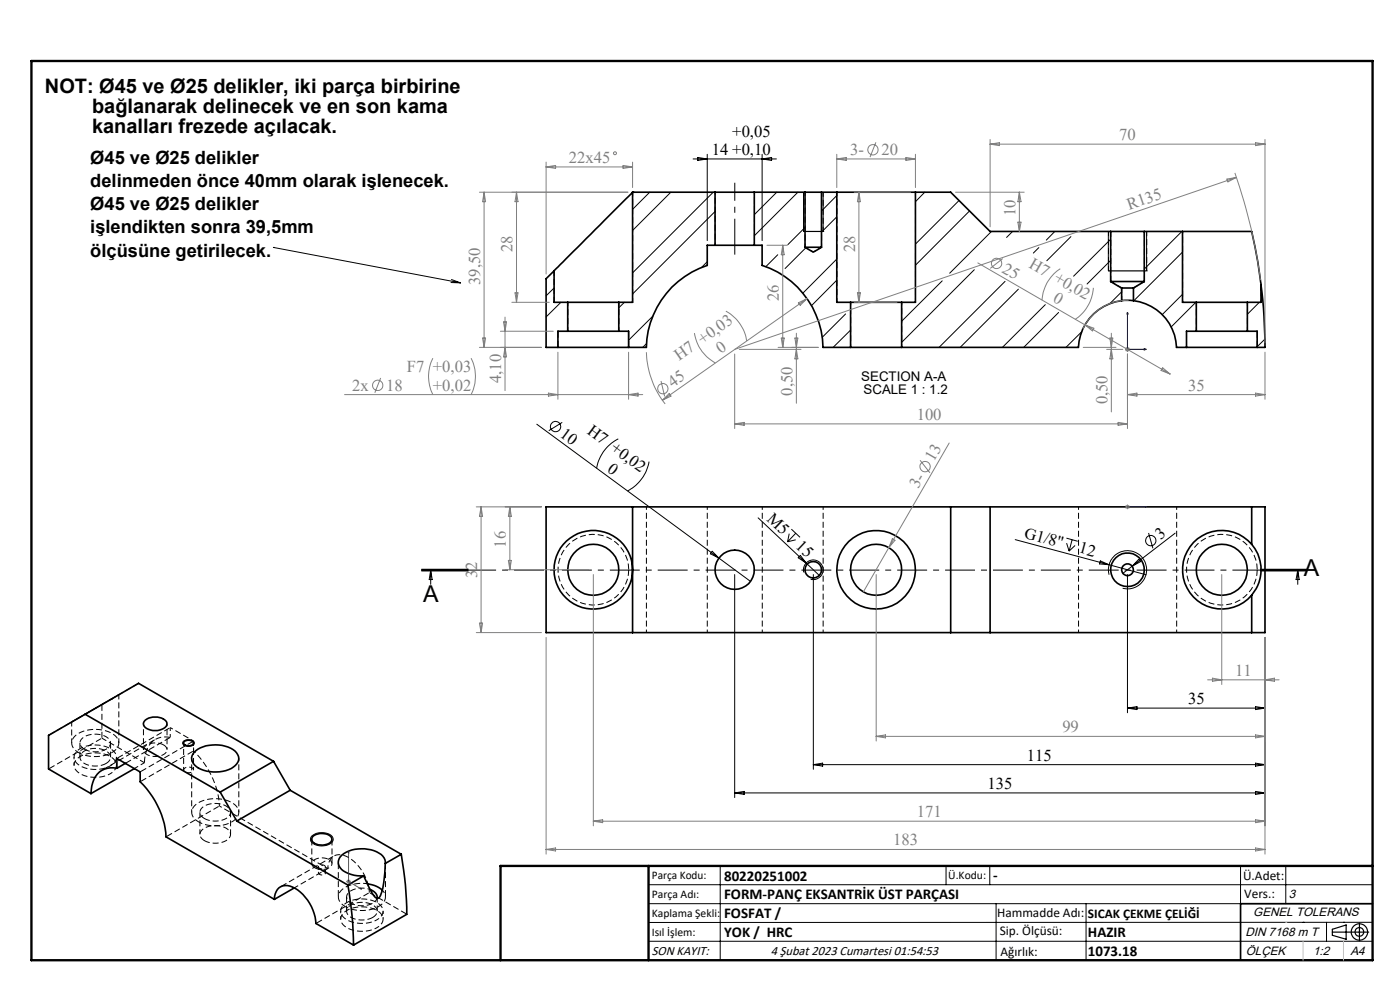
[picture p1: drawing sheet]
<svg xmlns="http://www.w3.org/2000/svg" width="297mm" height="210mm" viewBox="0 0 297 210" stroke-linecap="round" stroke-linejoin="round" font-family="sans-serif">
<g fill="none" stroke="#000" stroke-width=".21" stroke-dasharray="1.3 .6" stroke-dashoffset=".6" stroke-linecap="butt">
<path d="M170.8 52.4l1.7 1.1M172.5 53.5l1.8-1.1M180.5 64.1v9.6M191.3 73.7v-9.6M150 107.5v26.7M161.7 107.5v26.7M137.1 134.2v-26.7M174.6 134.2v-26.7M228.8 134.2v-26.7M249.6 134.2v-26.7M39 157.6v5.7M41.1 157.2l-5-2.9"/>
<path d="M40.7 160.9v11.4M41.1 163.3v-5.7M50.7 172.3v-11.4M67.5 183.9v1.3M69 185.2v-1.3M69.5 184.2a2.59 2.59 0 0 1 1.1-2.5 2.59 2.59 0 0 1 2.8-.1 9.5 9.5 0 0 1 5 7.7M73.2 192.3a7.5 7.5 0 0 0 7.9-.6 1.89 1.89 0 0 0 0-2.9M74.5 191.6a1.4 1.4 0 0 1-1-1.3 1.4 1.4 0 0 1 1-1.4 5.2 5.2 0 0 1 4.1-.2"/>
</g>
<path d="M133.4 120.8a7.5 7.5 0 0 1-10.9 6.7 7.5 7.5 0 0 1-1-12.8 7.5 7.5 0 0 1 11.8 5.1l.1 1M266.7 120.8a7.5 7.5 0 0 1-10.9 6.7 7.5 7.5 0 0 1-1-12.8 7.5 7.5 0 0 1 11.8 5.1l.1 1M21.6 149.4l7.8-4.5M30.6 161.8a5.3 5.3 0 0 1 2.9-5.2 4.7 4.7 0 0 1 2.6-.2M66.8 184.1a2.8 2.8 0 0 0 3.6-.7 1.36 1.36 0 0 0-1.6-1.4 2.27 2.27 0 0 0-2.6 1.1 1.02 1.02 0 0 0 .6 1" fill="none" stroke="#000" stroke-width=".21" stroke-dasharray="1.3 .6" stroke-linecap="butt"/>
<g fill="none" stroke="#000" stroke-width=".35">
<path d="M117.5 57.5l-1.6 1.6v14.6h2.5M117.5 57.5v6.6h2.9M134.2 40.8l-16.7 16.7M134.2 40.8h.1M134.2 40.8v23.3h-2.9M134.2 40.8h17.5M151.7 52h8.3M151.7 40.8h8.3M151.7 52h-1.7v4.3a18.8 18.8 0 0 0-12.9 17.4h-3.8M151.7 40.8v11.2M160 52h1.7v4.3a18.8 18.8 0 0 1 12.9 17.4h5.8M160 40.8v11.2"/>
<path d="M160 40.8h10.8M170.8 52.4l1.6 1 1.9-1M170.8 52.4h3.5M170.8 40.8h3.5M170.8 40.8v11.6M174.3 40.8h3.2M174.3 40.8v11.6M177.5 40.8h16.7M177.5 40.8v23.3h2.9M194.2 40.8v23.3h-2.9M194.2 40.8h7.5l8.3 8.3h25.6M235.6 59.7h7.1"/>
<path d="M235.6 49.1h7.1M235.6 59.7l2.3 1.4M235.6 49.1v10.6M242.7 49.1v10.6M242.7 59.7l-2.2 1.4M242.7 49.1h8.2M250.9 49.1h14.6l1.3 6.5 .7 4.8M250.9 49.1v15h2.9M118.4 73.7h14.9M120.4 70.3h10.9M120.4 64.1h10.9M120.4 64.1v6.2"/>
<path d="M120.4 70.3h-2v3.4M131.3 64.1v6.2M131.3 70.3h2v3.4M180.4 73.7h10.9M180.4 64.1h10.9M180.4 64.1v9.6M191.3 64.1v9.6M237.9 63.8h2.6M237.9 61.1h2.6M237.9 63.8a10.4 10.4 0 0 0-9.1 9.9h-37.5M237.9 61.1v2.7M240.5 63.8a10.4 10.4 0 0 1 9.1 9.9h2.1"/>
<path d="M240.5 61.1v2.7M251.7 73.7h15M253.8 70.3h10.8M253.8 64.1h10.8M253.8 64.1v6.2M253.8 70.3h-2.1v3.4M264.6 64.1v6.2M264.6 70.3h2.1v3.4M267.5 60.4a104.6 104.6 0 0 1 .9 13.3h-1.7M267.5 60.4v3.7h-2.9M134.2 107.5v26.7M201.7 107.5v26.7"/>
<path d="M210 107.5v26.7M265.5 115.5a8.4 8.4 0 0 1 0 10.8M265.5 107.5h2.9v26.7h-2.9M265.5 115.5a8.3 8.3 0 0 0-12-.7 8.3 8.3 0 0 0 0 12.1 8.3 8.3 0 0 0 12-.6M265.5 107.5h-149.6v26.7h149.6M265.5 107.5v8M265.5 126.3v7.9M18.1 151.5l-7.8 4.5v7.1l9 5.2M18.1 151.5l28.6 16.5M18.1 151.5l11.3-6.6 28.6 16.6M30.8 152.7a3.3 3.3 0 0 1 4.6 .5 1.26 1.26 0 0 1-1.1 1.5 3.1 3.1 0 0 1-3.8-.9 .96 .96 0 0 1 .3-1.1zM39.1 157.3a1.39 1.39 0 0 1 1.9 .2 1.18 1.18 0 0 1-1.9 .4z"/>
<path d="M41.2 159.6a7.2 7.2 0 0 1 7.7-.9 2.23 2.23 0 0 1 1.3 3.3 6.5 6.5 0 0 1-6.3 1.6 3.5 3.5 0 0 1-3.3-2.9zM24.8 163v-2.1l4.9 2.9v2a18.1 18.1 0 0 1 5.5 11.7l23 13.3M24.8 163a4.3 4.3 0 0 0-5.3 3.7l-.2 1.6M26.6 161.9l-1.8 1.1M28.5 163l-9.2 5.3M46.7 168l3.5 6.2M50.2 174.2l23.6 13.5M58 161.5l-11.3 6.5M58 161.5l3.6 6.1M61.6 167.6l-11.4 6.6M61.6 167.6l23.5 13.6M66.4 177.4a2.98 2.98 0 0 1 3.9 .3 1.1 1.1 0 0 1-1 1.4 2.57 2.57 0 0 1-3.2-.9z"/>
<path d="M58.2 190.8a2.56 2.56 0 0 1 1.1-2.6 2.56 2.56 0 0 1 2.8 0 9.4 9.4 0 0 1 4.9 7.7l8 4.6M62.4 188.3l-4.2 2.5M73.8 187.7a76 76 0 0 1 1.2 12.8M77.2 185.8l-3.4 1.9M78 187.5l2 .6 1.1 .8M78.6 188.7a1.72 1.72 0 0 1 1.4 1.9M81.7 183.2a20.9 20.9 0 0 1-1 6.8l-.3 .5-.3 .1a1.5 1.5 0 0 1-1.1-1.1l-1.8-3.7M81.7 183.2a2.47 2.47 0 0 0-1.8-2.5 7.3 7.3 0 0 0-7.7 1 2.1 2.1 0 0 0 1.1 3.3l1.8 .7 2.1 .1M85.1 181.2a71.2 71.2 0 0 1 1.2 12.7l-11.3 6.6M85.1 181.2l-3.4 2M291.2 191.7h-28v12"/>
<circle cx="125.9" cy="120.9" r="8.3"/>
<circle cx="125.9" cy="120.9" r="5.4"/>
<circle cx="155.9" cy="120.9" r="4.2"/>
<circle cx="172.5" cy="120.9" r="1.76"/>
<circle cx="185.9" cy="120.9" r="8.3"/>
<circle cx="185.9" cy="120.9" r="5.4"/>
<circle cx="239.2" cy="120.9" r="1.25"/>
<circle cx="239.2" cy="120.9" r="3.6"/>
<circle cx="259.2" cy="120.9" r="5.4"/>
</g>
<path d="M250.9 49.1v15M15.7 160.6v1.7M24.7 162.3v-1.7M72.3 193.3v1.7M81.3 195v-1.7" fill="none" stroke="#000" stroke-width=".21" stroke-dasharray="1.3 .6" stroke-dashoffset=".8" stroke-linecap="butt"/>
<g fill="none" stroke="#000" stroke-width=".21" stroke-dasharray="1.3 .6" stroke-dashoffset=".7" stroke-linecap="butt">
<path d="M151.7 40.8v11.2M160 52v-11.2M267.5 64.1v-3.7M30.4 153.5v5.5M35.4 159v-5.5M41.1 159.3a18 18 0 0 1 5.4 11.7M23.4 162.5a6.6 6.6 0 0 1-7.2-.7 1.81 1.81 0 0 1 .6-2.9 6.7 6.7 0 0 1 7.3 .4 1.85 1.85 0 0 1-.7 3.2M23.4 164.1a6.6 6.6 0 0 1-7.2-.7 1.81 1.81 0 0 1 .6-2.8 6.7 6.7 0 0 1 7.3 .4 1.85 1.85 0 0 1-.7 3.1M46.5 171l23 13.2M67.8 185.5a.72 .72 0 0 0 .7 .1 .72 .72 0 0 0 .5-.6 .87 .87 0 0 0-1.4 .3l.2 .2M67.8 184.2l.7 .1a.46 .46 0 0 0 .5-.5 .89 .89 0 0 0-1.5 .1l.3 .3M80 195.1a6.6 6.6 0 0 1-7.3-.7 1.81 1.81 0 0 1 .7-2.8 6.7 6.7 0 0 1 7.3 .4 1.85 1.85 0 0 1-.7 3.1"/>
<path d="M80 196.8a6.6 6.6 0 0 1-7.3-.7 1.81 1.81 0 0 1 .7-2.8 6.7 6.7 0 0 1 7.3 .3 1.85 1.85 0 0 1-.7 3.2"/>
</g>
<path d="M117.5 57.4v6.7M235.6 59.7l2.4 1.4M238 61.1v2.7M240.5 61.1l2.3-1.4M21.6 156.6l9 5.2M42.4 172.3v4.7M48.9 177v-4.7" fill="none" stroke="#000" stroke-width=".21" stroke-dasharray="1.3 .6" stroke-dashoffset=".2" stroke-linecap="butt"/>
<path d="M170.5 40.8v8.3M174.6 49.1v-8.3M235.2 49.1v8.3M243.3 57.4v-8.3M240.5 63.8v-2.7M15.2 153.1v4.5M25.2 157.6v-10.2M78 187.5a6.4 6.4 0 0 0-6 1.8 2.13 2.13 0 0 0 1.2 3" fill="none" stroke="#000" stroke-width=".21" stroke-dasharray="1.3 .6" stroke-dashoffset=".3" stroke-linecap="butt"/>
<path d="M177.5 40.8v23.3M120.5 64.1v6.2M131.3 70.3v-6.2M134.2 64.1v-23.3M194.2 64.1v-23.3M253.8 64.1v6.2M264.6 70.3v-6.2M16.7 159.6a7.5 7.5 0 0 0 7.8-.5 2 2 0 0 0-.5-3.4 7.3 7.3 0 0 0-8.2 .6 2.06 2.06 0 0 0 .9 3.3M28.5 163l2.1-1.2M42.1 174.3a7.5 7.5 0 0 0 7.8-.5 2 2 0 0 0-.5-3.4 7.3 7.3 0 0 0-8.2 .6 2.06 2.06 0 0 0 .9 3.3M62.5 188.3l7-4.1M80 190.5a3.6 3.6 0 0 1-4.1 1.6l-1.4-.5" fill="none" stroke="#000" stroke-width=".21" stroke-dasharray="1.3 .6" stroke-dashoffset=".4" stroke-linecap="butt"/>
<path d="M118.4 70.3v3.4M133.4 73.7v-3.4M251.7 70.3v3.4M266.7 73.7v-3.4M21.6 149.4v7.2M36.1 156.4l-9.5 5.5M39.3 163.7a1.15 1.15 0 0 0 1.7-.5 1.3 1.3 0 0 0-2 0l.3 .5M66.1 178v5.2M70.4 183.2v-5.2M78.4 189.3l7.9 4.6" fill="none" stroke="#000" stroke-width=".21" stroke-dasharray="1.3 .6" stroke-dashoffset="-.1" stroke-linecap="butt"/>
<path d="M235.6 49.1v10.6M242.8 59.7v-10.6M17 157.6v3M17.9 158.9a1.4 1.4 0 0 1-.9-1.3 1.4 1.4 0 0 1 .9-1.3 4.7 4.7 0 0 1 5.3 .5 1.5 1.5 0 0 1-1.1 2.3 5.2 5.2 0 0 1-4.2-.2M34.7 158a1.15 1.15 0 0 1 .7 1.3 1.15 1.15 0 0 1-1.1 .9 3.2 3.2 0 0 1-3.8-.9 1.7 1.7 0 0 1 1.9-1.7h1l1.3 .4M22.5 162a1.4 1.4 0 0 0 1-1.4 1.4 1.4 0 0 0-1-1.3 4.7 4.7 0 0 0-5.2 .5 1.5 1.5 0 0 0 1 2.4 5.2 5.2 0 0 0 4.2-.2M23.5 160.6v-3M43.4 173.6a1.4 1.4 0 0 1-1-1.3 1.4 1.4 0 0 1 1-1.3 4.7 4.7 0 0 1 5.2 .5 1.5 1.5 0 0 1-1.1 2.3 5.2 5.2 0 0 1-4.1-.2M43.4 178.3a4.7 4.7 0 0 0 5.2-.5 1.5 1.5 0 0 0-1.1-2.3 4.6 4.6 0 0 0-4.8 .7 1.34 1.34 0 0 0 .7 2.1M73.5 190.3v3M79.1 194.6a1.4 1.4 0 0 0 .9-1.3 1.4 1.4 0 0 0-.9-1.3 4.7 4.7 0 0 0-5.3 .5 1.5 1.5 0 0 0 1.1 2.3 5.2 5.2 0 0 0 4.2-.2M80 193.3v-3" fill="none" stroke="#000" stroke-width=".21" stroke-dasharray="1.3 .6" stroke-dashoffset=".1" stroke-linecap="butt"/>
<path d="M170.8 40.8v11.6M174.3 52.4v-11.6M23.7 148.2l1.5-.8-10 5.7 8.5-4.9M36.1 154.3v2.1M41.1 157.2v2.1" fill="none" stroke="#000" stroke-width=".21" stroke-dasharray="1.3 .6" stroke-dashoffset=".5" stroke-linecap="butt"/>
<g fill="none" stroke="#000" stroke-width=".21">
<path d="M147 33.7h17.7M148 33.4l2 .3-2 .3zM150 32.7v18.3M161.7 32.7v18.3M161.7 33.7l2-.3v.6zM58 52.5h.1M58 52.5l39.7 7.5M95.7 59.9l2 .1M95.8 59.3l1.9 .7M137.8 40.8l-3.6 3.6M142.3 40.8l-8.1 8.1M150 55.5l-1.2 1.3"/>
<path d="M151.3 40.8l-17.1 17.1M151.7 44.9l-17.5 17.5M164.8 40.8l-4.8 4.7M165 54l-2.5 2.6M165.6 58h-.1M169.3 40.8l-9.3 9.2M170.5 49.1h.1M170.5 40.8v8.3M170.8 48.3l-3.7 3.6M171 52.6l-4.5 4.4M174.6 49.1h.1M174.6 40.8v8.3"/>
<path d="M177.5 41.5l-3.2 3.3M177.5 55l-7.2 7.2M177.5 46l-3.2 3.2M177.5 59.4l-5.3 5.4M196.2 40.8l-2 2M199.9 59.6l-8.6 8.5M203.4 42.5l-9.2 9.3M205.7 44.8l-11.5 11.5M206.7 57.2l-15.4 15.4M210.3 49.1l-8.8 8.9M213.2 59.7l-14 14M214.8 49.1l-1.3 1.3"/>
<path d="M220.4 52.5l-1.2 1.2M223.8 49.1l-1.8 1.8M227.2 50.2l-5.1 5.1M235.1 57.5h.1M235.1 49.1v8.4M235.6 55.2l-5 5M235.6 50.8l-7.8 7.8M243.2 57.5h.1M243.2 49.1v8.4M250.7 49.1l-8 8M250.9 53.5l-10.3 10.3M117.5 61.1l-1.6 1.7"/>
<path d="M119 64.1l-3.1 3.1M132.5 64.1l-1.2 1.2M137.2 72.9l-.9 .8M138.5 67.1l-5.1 5.1M179.4 66.6l-5 4.9M180.4 70l-3.7 3.7M216 61.3l-12.3 12.4M221.8 64.6l-9.1 9.1M224.6 66.3l-7.4 7.4M229.5 70.4l-3.4 3.3M237.9 61.9l-2.5 2.5M250.9 62.4l-4.3 4.3"/>
<path d="M253.7 64.1l-5.2 5.2M267.2 64.1l-2.6 2.6M267.9 63.4l-.4 .3M268.4 71.9l-1.7 1.6M113.9 90l38.6 28.4M119.3 89.6l-2.9 1.8M131.2 93.1a8.6 8.6 0 0 0-4.6 6.2M137.7 97.9a8.6 8.6 0 0 1-4.6 6.2M151.1 116.9l1.4 1.5-1.8-.9zM152.5 118.4l6.7 4.9M160.8 109.8l13.3 12.5M167.4 113.2l-.3 1.7"/>
<path d="M167.9 112.2l1.8 1.8M168.8 113.1l-1.7 1.8M168.8 114.5l-1.7 .4M169.8 117.8l1.2 1.6-1.7-1.1zM215.4 114.5l19.9 5.3M226.2 114.2l2.4 .6M226.3 115.2l.5 1.7M227.4 114.5l-.6 2.4M228.1 115.7l-1.3 1.2M233.4 119l1.9 .8-2-.2zM235.3 119.8l7.8 2.1M241.6 118.6l.4 .5-1.8 1z"/>
<path d="M243.7 113.1l.9 3.2M249.3 113.1l-9.1 7M89.4 120.9h10M89.4 121.1h10M89.4 120.8h10M91.4 121v3M91.4 121l.3 1.9h-.6zM155.9 121.9v47.3M170.5 121.4a2.08 2.08 0 0 1 1.8-2.6 2.08 2.08 0 0 1 2.3 2.2 2.08 2.08 0 0 1-2.6 1.9M172.5 121.9v41.3M235.3 121.9a4.1 4.1 0 0 1 3.5-5.1 4.1 4.1 0 0 1 4.4 4.4 4.1 4.1 0 0 1-5 3.6M239.2 121.9v29.3"/>
<path d="M240.2 120.1l-2 1.5M267.3 120.8h10zM267.3 120.9h10M267.3 121.1h10M268.4 135.2v34M275.3 121l.3 1.9h-.6zM275.3 121v3M38.9 157.3a1.65 1.65 0 0 1 2.3 .3 1.42 1.42 0 0 1-2.2 .4 .49 .49 0 0 1-.1-.7zM239.2 150.2h29.2M239.2 150.2l2-.3v.6zM266.3 149.9l2.1 .3-2.1 .3zM66.1 177.4a3.5 3.5 0 0 1 4.4 0 1.13 1.13 0 0 1-.9 1.8 2.99 2.99 0 0 1-3.7-1z"/>
<path d="M155.9 168.2h112.5M155.9 168.2l2-.3v.6zM172.5 162.2h95.9M172.5 162.2l2-.3v.6zM266.3 161.9l2.1 .3-2.1 .3zM266.3 167.9l2.1 .3-2.1 .3zM137.6 187.7h153.6M137.6 191.7h153.6M137.6 199.7h153.6M152.8 183.7v20M200.7 183.7v4M210 183.7v4"/>
<path d="M211.3 191.7v12M230.4 191.7v12M263.2 183.7v20M272.8 183.7v8M276.4 195.6h.1M281.4 195.6v4.1M285 195.6h.1M291.2 195.6l-153.6 .1"/>
<circle cx="117.9" cy="90.5" r="1.1"/>
<circle cx="244.1" cy="114.7" r="1.1"/>
</g>
<path d="M10.3 156l11.3-6.6M33 156.8l-11.3 6.6M36.1 154.3l-11.3 6.6M41.1 157.2l-11.3 6.5M10.3 163.1l11.3-6.5M29.8 165.8l11.3-6.5M35.2 177.5l11.3-6.5M67 195.9l11.4-6.6M70.8 181.6l-11.3 6.5M71.8 182.9v7.4M81.8 190.3v-7.4" fill="none" stroke="#000" stroke-width=".21" stroke-dasharray="1.3 .6" stroke-dashoffset="-.2" stroke-linecap="butt"/>
<g fill="none" stroke="#808080" stroke-width=".21">
<path d="M115.9 34.4v23.7M115.9 35.4l2-.3v.6zM115.9 35.4h18.3M132.2 35.1l2 .3-2 .3zM134.2 34.4v5.4M177.5 32.7v7.1M177.5 33.7h16.7M177.5 33.7l2-.3v.6zM185.8 30.2l-1.2 3.1M192.2 33.4l2 .3-2 .3zM194.2 32.7v7.1M210 29.6v18.5"/>
<path d="M210 30.6h58.4M210 30.6l2-.3v.6zM260.3 38l2-.4-1.8 1zM262 36.7a116.4 116.4 0 0 1 5.4 22.7M262.3 37.6l-106.4 36.5M266.3 30.3l2.1 .3-2.1 .3zM268.4 29.6v43.1M101.7 40.8h31.5M102.7 40.8l.3 2h-.6zM102.7 40.8v32.9M109.6 40.8l.3 2h-.6zM109.6 40.8v23.3"/>
<path d="M162.7 52h4.3M166.1 52v21.7M166.1 52l.3 2h-.7zM181.2 40.8h12M182.2 40.8v23.3M182.2 40.8l.3 2h-.6zM202.7 40.8h14.6M207.4 55.8l22.8 13.1M212.7 54.8l-2.6 2.1M215.9 47.1h.7l-.3 2zM216.3 40.8l.3 2h-.7zM216.3 40.8v8.3"/>
<path d="M224.9 57a8.5 8.5 0 0 0-3.8 6.7M91.8 76a8.6 8.6 0 0 0 0 7.7M99.9 76a8.6 8.6 0 0 1 0 7.7M102.4 71.7h.6l-.3 2zM106.2 70.3h11.2M106.8 68.3h.7l-.4 2zM107.1 67.3v15.6M107.1 73.7l.4 2h-.7zM108.6 64.1h7.9M109.3 62.1h.6l-.3 2zM114.9 73.7h-13.2M118.4 74.7v10"/>
<path d="M133.4 74.7v10M137.1 74.7a19 19 0 0 0 4 11M147.3 70.7a8.8 8.8 0 0 0 4.5 6.3M154 66a8.7 8.7 0 0 1 4.4 6.3M155.9 75.1v15.8M156.8 74.1h13.1M165.1 73.7h8.5M165.7 71.7h.7l-.3 2zM168.6 71.7h.7l-.4 2zM168.9 70.7v14.8M168.9 74.1l.4 2h-.7zM169.4 64.2l1.8-.8-1.4 1.4z"/>
<path d="M171.2 63.4l-30.7 21.5M181.2 64.1h9.1M181.9 62.1h.6l-.3 2zM229.8 73.7h6.9M230.2 68.9l18 10.4M230.2 68.9l1.9 .7-.4 .6zM232 61.1a8.7 8.7 0 0 1-3.9 6.7M234.8 74.1h3.4M235.4 71.7h.7l-.3 2zM235.8 74.1l.3 2h-.7zM235.8 70.7v16.7M238.7 74.1h1"/>
<path d="M238.8 73.8l.7 .7M239.2 73.6v1M239.2 75.1v15.8M239.4 63.7a10.4 10.4 0 0 0-9.7 6.1M239.5 73.8l-.7 .7M246.7 78l1.5 1.3-1.9-.7zM268.4 74.7v10M73.1 83.7h63.2M80.8 80.2l-1.3 3.1M116.3 83.4l2.1 .3-2.1 .3zM133.4 83.7l2-.3v.6zM140.2 80.8l.8 3.3"/>
<path d="M140.5 84.9l1.5-1.4 .3 .5zM155.9 89.9h83.3M155.9 89.9l2-.3v.6zM195.2 97.6l2.1 2.7M201.4 94l-12.8 22.2M237.2 89.6l2 .3-2 .3zM239.2 83.7h29.2M239.2 83.7l2-.3v.6zM266.3 83.4l2.1 .3-2.1 .3zM101 107.5h13.9M102.1 107.5v26.7M102.1 107.5l.3 2h-.7z"/>
<path d="M107.8 118.9h.7l-.3 2zM108.2 107.5l.3 2h-.7zM108.2 107.5v13.4M188.6 116.2l-5.4 9.3M189.3 114.3l.6 .3-1.3 1.6zM238.7 107.5h1M238.8 107.2l.7 .7M239.2 107v1M239.5 107.2l-.7 .7M101 134.2h13.9M101.7 132.2h.7l-.3 2zM107.2 120.9h17.6"/>
<path d="M115.9 135.2v46M125.9 121.9v53.3M185.9 121.9v35.3M259.2 121.9v23.3M268.4 135.2v46M185.9 156.2h82.5M185.9 156.2l2-.3v.6zM256.2 144.2h15.2M257.2 143.9l2 .3-2 .3zM266.3 155.9l2.1 .3-2.1 .3zM268.4 144.2l2-.3v.6zM125.9 174.2h142.5"/>
<path d="M125.9 174.2l1.9-.3v.6zM266.3 173.9l2.1 .3-2.1 .3zM266.3 179.9l2.1 .3-2.1 .3zM73.4 187h1M73.6 186.6l.7 .8M73.9 186.5v1M74.3 186.6l-.7 .8M115.9 180.2h152.5M115.9 180.2l2-.3v.6z"/>
<circle cx="130.5" cy="32.5" r=".31"/>
<circle cx="185.2" cy="31.8" r="1.1"/>
<circle cx="211.4" cy="55.9" r="1.1"/>
<circle cx="80.1" cy="81.8" r="1.09"/>
<circle cx="140.6" cy="82.4" r="1.09"/>
<circle cx="196.2" cy="99" r="1.09"/>
</g>
<g fill="none" stroke="#000" stroke-width=".25">
<path d="M170.5 49.1h4.1M235.1 57.5h8.1M282.6 197.7h7.8M282.6 197.1l3-.9v3l-3-.8zM288.4 195.8v3.8M106.2 203.7h185"/>
<circle cx="288.4" cy="197.7" r="1.74"/>
<circle cx="288.4" cy="197.7" r=".93"/>
</g>
<path d="M239.2 66.2l.1 .4h-.2zM239.2 66.2v7.9h4M242.7 74l.5 .1-.5 .1zM239.1 107.5h.2zM239.2 107.5h.1M239.2 107.5h4M243.2 107.5h-.5h.5M73.9 180.5l.1 .4-.1-.1zM73.9 180.5v6.5l2.8 1.6M76.4 188.4l.3 .2h-.3z" fill="none" stroke="#00f" stroke-width=".21"/>
<path d="M155.9 54v-15.2" fill="none" stroke="#000" stroke-width=".21" stroke-dasharray="15.2 1.3 1.3 1.3" stroke-dashoffset="7.6" stroke-linecap="butt"/>
<path d="M89.4 120.9h187.9" fill="none" stroke="#000" stroke-width=".21" stroke-dasharray="6.3 1.3 1.3 1.3" stroke-dashoffset=".6" stroke-linecap="butt"/>
<path d="M6.7 12.9h284.5v190.8h-284.5zM137.6 183.7v20M291.2 183.7h-185v20" fill="none" stroke="#000" stroke-width=".5"/>
<path d="M276.4 199.7v4M285 199.7v4" fill="none" stroke="#c0c0c0" stroke-width=".21"/>
<path d="M272.8 195.6h.1" fill="none" stroke="#c0c0c0" stroke-width=".25"/>
<g fill="#00f">
<path d="M242.7 107.5h.5zM239.1 107.5h.2z"/>
<path d="M76.4 188.4l.3 .2h-.3zM73.9 180.5l.1 .4-.1-.1z"/>
<path d="M242.7 74l.5 .1-.5 .1zM239.2 66.2l.1 .4h-.2zM242.7 74l.5 .1-.5 .1zM239.2 66.2l.1 .4h-.2z"/>
</g>
<g font-size="4.9">
<text x="276.6" y="122.2">A</text>
<text x="89.8" y="127.6">A</text>
</g>
<g font-size="4.2">
<text x="9.5" y="19.7">NOT: Ø45 ve Ø25 delikler, iki parça birbirine</text>
<text x="19.5" y="23.9">bağlanarak delinecek ve en son kama</text>
<text x="19.5" y="28.1">kanalları frezede açılacak.</text>
</g>
<g font-size="3.9">
<text x="19.2" y="34.9">Ø45 ve Ø25 delikler</text>
<text x="19.2" y="39.8">delinmeden önce 40mm olarak işlenecek.</text>
<text x="19.2" y="44.6">Ø45 ve Ø25 delikler</text>
<text x="19.2" y="49.5">işlendikten sonra 39,5mm</text>
<text x="19.2" y="54.4">ölçüsüne getirilecek.</text>
</g>
<g font-size="3.5">
<text x="155.4" y="29">+0,05</text>
<text x="151" y="32.9">14 +0,10</text>
<text x="118.6" y="92.4" transform="rotate(36 118.6 92.4)">10</text>
<text x="124.4" y="91.9" transform="rotate(36 124.4 91.9)">H7 +0,02</text>
<text x="128.7" y="99.8" transform="rotate(36 128.7 99.8)">0</text>
<text x="162.6" y="110.3" transform="rotate(43 162.6 110.3)">M5</text>
<text x="168.6" y="116.1" transform="rotate(43 168.6 116.1)">15</text>
<text x="217.1" y="114.1" transform="rotate(15 217.1 114.1)">G1/8&quot;</text>
<text x="228.7" y="117.2" transform="rotate(15 228.7 117.2)">12</text>
<text x="246.2" y="114.5" transform="rotate(-38 246.2 114.5)">3</text>
<text x="252" y="149.3">35</text>
<text x="217.8" y="161.3">115</text>
<text x="209.5" y="167.3">135</text>
</g>
<g font-size="3.5" fill="#808080">
<text x="237.5" y="29.7">70</text>
<text x="120.7" y="34.5">22x45</text>
<text x="180.4" y="32.9">3-</text>
<text x="187" y="32.9">20</text>
<text x="215.4" y="45.9" transform="rotate(-90 215.4 45.9)">10</text>
<text x="239.5" y="44.5" transform="rotate(-19 239.5 44.5)">R135</text>
<text x="108.8" y="53.5" transform="rotate(-90 108.8 53.5)">28</text>
<text x="181.4" y="53.5" transform="rotate(-90 181.4 53.5)">28</text>
<text x="212.4" y="57.7" transform="rotate(30 212.4 57.7)">25</text>
<text x="218.1" y="56.5" transform="rotate(30 218.1 56.5)">H7 +0,02</text>
<text x="101.9" y="60.5" transform="rotate(-90 101.9 60.5)">39,50</text>
<text x="165.2" y="63.9" transform="rotate(-90 165.2 63.9)">26</text>
<text x="223.2" y="63.9" transform="rotate(30 223.2 63.9)">0</text>
<text x="144.1" y="76.7" transform="rotate(-35 144.1 76.7)">H7 +0,03</text>
<text x="152.9" y="75.2" transform="rotate(-35 152.9 75.2)">0</text>
<text x="74.7" y="82.8">2x</text>
<text x="81.9" y="82.8">18</text>
<text x="86.3" y="79">F7 +0,03</text>
<text x="91.8" y="82.8">+0,02</text>
<text x="106.3" y="81.3" transform="rotate(-90 106.3 81.3)">4,10</text>
<text x="142.7" y="82.3" transform="rotate(-35 142.7 82.3)">45</text>
<text x="168.1" y="83.9" transform="rotate(-90 168.1 83.9)">0,50</text>
<text x="252" y="82.8">35</text>
<text x="194.5" y="89.1">100</text>
<text x="234.9" y="85.8" transform="rotate(-90 234.9 85.8)">0,50</text>
<text x="198.1" y="98" transform="rotate(-60 198.1 98)">13</text>
<text x="194.8" y="103.7" transform="rotate(-60 194.8 103.7)">3-</text>
<text x="107.3" y="116.2" transform="rotate(-90 107.3 116.2)">16</text>
<text x="101.2" y="122.6" transform="rotate(-90 101.2 122.6)">32</text>
<text x="262" y="143.3">11</text>
<text x="225.4" y="155.3">99</text>
<text x="194.5" y="173.3">171</text>
<text x="189.5" y="179.3">183</text>
</g>
<g font-size="3.2">
<text x="153.6" y="186.8">80220251002</text>
<text x="153.6" y="190.8">FORM-PANÇ EKSANTRİK ÜST PARÇASI</text>
<text x="210.7" y="186.6">-</text>
<text x="153.6" y="194.8">FOSFAT /</text>
<text x="153.6" y="198.8">YOK / HRC</text>
<text x="230.8" y="198.7">HAZIR</text>
<text x="230.8" y="202.8">1073.18</text>
</g>
<g font-size="2.8">
<text x="182.7" y="80.8">SECTION A-A</text>
<text x="183.2" y="83.6">SCALE 1 : 1.2</text>
<text x="263.7" y="186.7">Ü.Adet:</text>
<text x="263.9" y="190.5">Vers.:</text>
<text x="211.5" y="194.5">Hammadde Adı:</text>
<text x="230.8" y="194.7">SICAK ÇEKME ÇELİĞİ</text>
<text x="138.3" y="202.6">SON KAYIT:</text>
<text x="163.5" y="202.6">4 Şubat 2023 Cumartesi 01:54:53</text>
<text x="212.1" y="198.4">Sip. Ölçüsü:</text>
<text x="212.2" y="202.7">Ağırlık:</text>
</g>
<g font-size="2.6">
<text x="273.4" y="190.4">3</text>
<text x="265.9" y="194.4">GENEL TOLERANS</text>
<text x="264.2" y="198.5">DIN 7168 m T</text>
<text x="264.3" y="202.6">ÖLÇEK</text>
<text x="278.5" y="202.6">1:2</text>
<text x="286.5" y="202.6">A4</text>
</g>
<g font-size="2.5">
<text x="138.3" y="186.4">Parça Kodu:</text>
<text x="138.3" y="190.5">Parça Adı:</text>
<text x="201.2" y="186.5">Ü.Kodu:</text>
<text x="138.3" y="194.5">Kaplama Şekli:</text>
<text x="138.3" y="198.6">Isıl İşlem:</text>
</g>
</svg>
